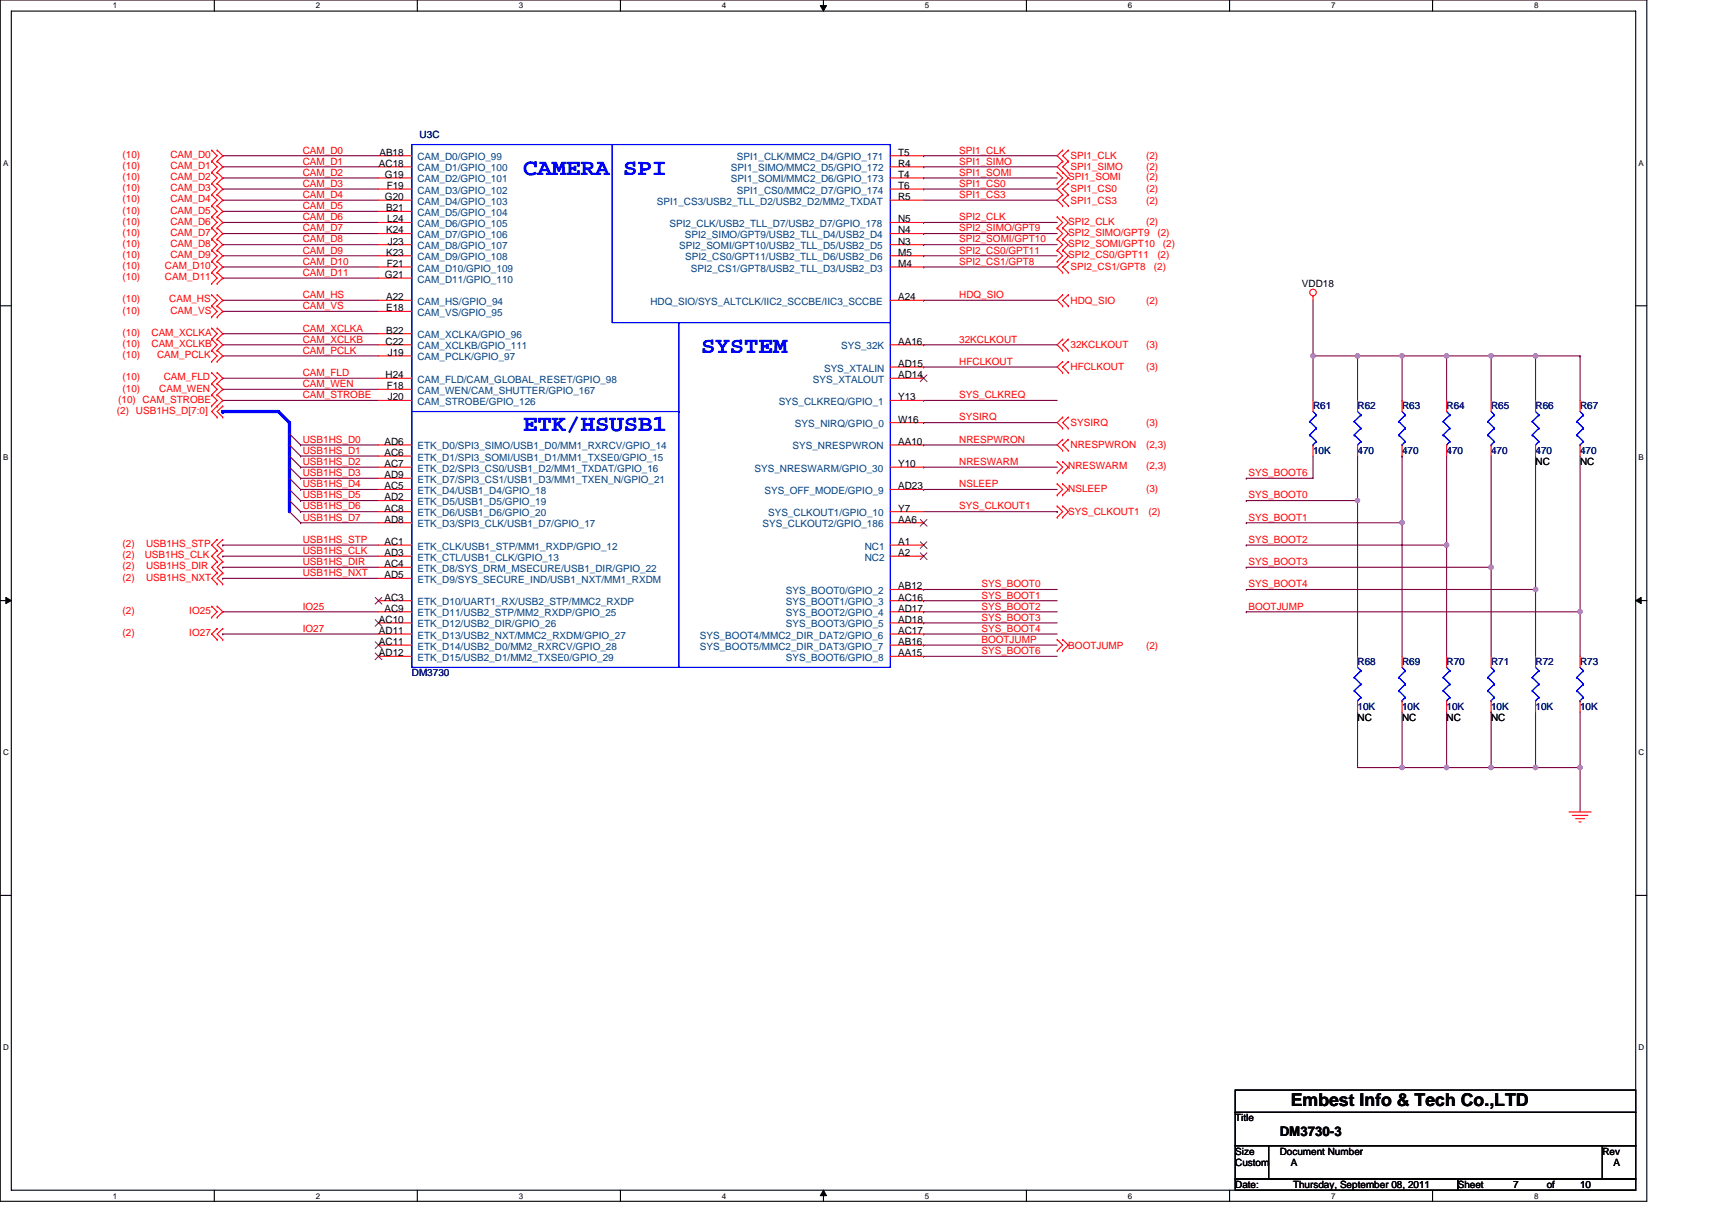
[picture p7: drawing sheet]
<svg xmlns="http://www.w3.org/2000/svg" width="297mm" height="210mm" viewBox="0 0 297 210" stroke-linecap="round" stroke-linejoin="round" font-family="sans-serif">
<path d="M0 0h285.7v208.5h-285.7zM2 1.9h281.8v204.6h-281.8z" fill="none" stroke="#000" stroke-width=".19"/>
<g fill="#fff">
<path d="M19.6 .2h.7v1.6h-.7z"/>
<path d="M19.6 206.8h.7v1.5h-.7z"/>
</g>
<path d="M37.2 0v1.9M37.2 206.5v2" fill="none" stroke="#000" stroke-width=".19"/>
<g fill="#fff">
<path d="M54.8 .2h.8v1.6h-.8z"/>
<path d="M54.8 206.8h.8v1.5h-.8z"/>
</g>
<path d="M72.4 0v1.9M72.4 206.5v2" fill="none" stroke="#000" stroke-width=".19"/>
<g fill="#fff">
<path d="M90 .2h.8v1.6h-.8z"/>
<path d="M90 206.8h.8v1.5h-.8z"/>
</g>
<path d="M107.7 0v1.9M107.7 206.5v2" fill="none" stroke="#000" stroke-width=".19"/>
<g fill="#fff">
<path d="M125.3 .2h.7v1.6h-.7z"/>
<path d="M125.3 206.8h.7v1.5h-.7z"/>
</g>
<path d="M142.9 0v1.9M142.9 206.5v2" fill="none" stroke="#000" stroke-width=".19"/>
<path d="M142.3 1h1.1l-.5 .9zM142.9 206.5l.5 1h-1.1z" fill="#000" stroke="#000" stroke-width=".17"/>
<g fill="#fff">
<path d="M160.5 .2h.7v1.6h-.7z"/>
<path d="M160.5 206.8h.7v1.5h-.7z"/>
</g>
<path d="M178.1 0v1.9M178.1 206.5v2" fill="none" stroke="#000" stroke-width=".19"/>
<g fill="#fff">
<path d="M195.7 .2h.8v1.6h-.8z"/>
<path d="M195.7 206.8h.8v1.5h-.8z"/>
</g>
<path d="M213.3 0v1.9M213.3 206.5v2" fill="none" stroke="#000" stroke-width=".19"/>
<g fill="#fff">
<path d="M230.9 .2h.8v1.6h-.8z"/>
<path d="M230.9 206.8h.8v1.5h-.8z"/>
</g>
<path d="M248.6 0v1.9M248.6 206.5v2" fill="none" stroke="#000" stroke-width=".19"/>
<g fill="#fff">
<path d="M266.2 .2h.7v1.6h-.7z"/>
<path d="M266.2 206.8h.7v1.5h-.7z"/>
<path d="M.5 27.5h.9v1.5h-.9z"/>
<path d="M284.3 27.5h.9v1.5h-.9z"/>
<path d="M.5 78.6h.9v1.6h-.9z"/>
<path d="M284.3 78.6h.9v1.6h-.9z"/>
</g>
<path d="M0 53.1h2M283.8 53.1h1.9" fill="none" stroke="#000" stroke-width=".19"/>
<g fill="#fff">
<path d="M.5 129.8h1v1.5h-1z"/>
<path d="M284.3 129.8h1v1.5h-1z"/>
</g>
<path d="M0 104.2h2M283.8 104.2h1.9" fill="none" stroke="#000" stroke-width=".19"/>
<path d="M1 103.7l1 .5-1 .6zM283.8 104.2l1-.5v1.1z" fill="#000" stroke="#000" stroke-width=".17"/>
<g fill="#fff">
<path d="M.5 181h1v1.5h-1z"/>
<path d="M284.3 181h1v1.5h-1z"/>
</g>
<path d="M0 155.4h2M283.8 155.4h1.9M214.3 189.2h69.5v3.8h-69.5zM214.3 193h69.5v5.8h-69.5zM214.3 198.8h5.8v5.8h-5.8zM220.1 198.8h57.9v5.8h-57.9zM278 198.8h5.8v5.8h-5.8zM214.3 204.6h38.6v1.9h-38.6zM252.9 204.6h30.9v1.9h-30.9z" fill="none" stroke="#000" stroke-width=".19"/>
<g fill="none" stroke="#800040" stroke-width=".19">
<path d="M38.6 30.9h.1M38.6 32.8h.1M38.6 34.7h.1M38.6 36.7h.1M38.6 38.6h.1M38.6 27h.1M38.6 29h.1M38.6 27h27.1M38.6 30.9h27.1M38.6 32.8h27.1M38.6 38.6h27.1M38.6 29h27.1"/>
<path d="M38.6 34.7h27.1M38.6 36.7h27.1M160.2 27h.1M160.2 30.9h.1M160.2 32.8h.1M160.2 38.6h.1M160.2 29h.1M160.2 27h23.2M160.2 30.9h23.2M160.2 32.8h23.2M160.2 38.6h23.2M160.2 29h23.2"/>
<path d="M160.2 34.7h23.2M183.4 34.7h.1M38.6 40.5h.1M38.6 42.5h.1M38.6 44.4h.1M38.6 46.3h.1M38.6 48.3h.1M38.6 52.1h.1M38.6 54h.1M38.6 57.9h.1M38.6 59.8h.1M38.6 40.5h27.1"/>
<path d="M38.6 42.5h27.1M38.6 44.4h27.1M38.6 46.3h27.1M38.6 52.1h27.1M38.6 59.8h27.1M38.6 48.3h27.1M38.6 54h27.1M38.6 57.9h27.1M160.2 40.5h.1M160.2 42.5h.1M160.2 44.4h.1M160.2 46.3h.1"/>
<path d="M160.2 52.1h.1M160.2 59.8h.1M160.2 40.5h23.2M160.2 42.5h23.2M160.2 44.4h23.2M160.2 46.3h23.2M160.2 52.1h23.2M160.2 59.8h23.2M227.8 52.1v9.7h7.7v7.7M38.6 61.8h.1M38.6 65.6h.1M38.6 67.6h.1"/>
<path d="M38.6 69.5h.1M38.6 69.5h27.1M38.6 61.8h27.1M38.6 65.6h27.1M38.6 67.6h27.1M50.2 75.3h.1M50.2 77.2h.1M50.2 79.1h.1M50.2 75.3l2 1.9M50.2 77.2l2 1.9M50.2 79.1l2 2M52.2 77.2h.1"/>
<path d="M52.2 79.1h.1M52.2 77.2h13.5M52.2 79.1h13.5M160.2 63.7h.1M160.2 69.5h.1M160.2 73.3h.1M160.2 77.2h.1M160.2 77.2h23.2M160.2 63.7h23.2M160.2 69.5h23.2M160.2 73.3h23.2M227.8 79.1v3.9h-11.6"/>
<path d="M227.8 61.8h.1M227.8 61.8v7.7M235.5 79.1h.1M235.5 79.1v7.8M235.5 61.8h23.2M243.3 79.1h.1M243.3 61.8h.1M243.3 69.5h.1M243.3 61.8v7.7M243.3 79.1v11.6M251 61.8v7.7M251 61.8h.1"/>
<path d="M251 79.1v15.5M258.7 79.1v19.3M258.7 61.8v7.7M258.7 61.8h.1M258.7 61.8h7.7v7.7M266.4 79.1v23.2M266.4 61.8h7.7M274.1 61.8h.1M274.1 61.8v7.7M274.1 79.1v27.1M38.6 94.6h.1M38.6 96.5h.1"/>
<path d="M38.6 98.4h.1M38.6 94.6h27.1M38.6 96.5h27.1M38.6 98.4h27.1M50.2 81.1h.1M50.2 83h.1M50.2 84.9h.1M50.2 86.9h.1M50.2 88.8h.1M50.2 81.1l2 1.9M50.2 83l2 1.9M50.2 84.9l2 2"/>
<path d="M50.2 86.9l2 1.9M50.2 88.8l2 1.9M52.2 81.1h.1M52.2 83h.1M52.2 84.9h.1M52.2 86.9h.1M52.2 88.8h.1M52.2 90.7h.1M52.2 81.1h13.5M52.2 83h13.5M52.2 84.9h13.5M52.2 86.9h13.5"/>
<path d="M52.2 88.8h13.5M52.2 90.7h13.5M160.2 81.1h.1M160.2 84.9h.1M160.2 81.1h23.2M160.2 84.9h23.2M160.2 88.8h23.2M183.4 88.8h.1M216.2 83h.1M216.2 86.9h.1M216.2 90.7h.1M216.2 94.6h.1"/>
<path d="M216.2 98.4h.1M216.2 86.9h19.3M216.2 90.7h27.1M216.2 94.6h34.8M216.2 98.4h42.5M235.5 86.9v27M243.3 90.7v23.2M251 94.6h.1M251 94.6v19.3M258.7 98.4h.1M258.7 98.4v15.5M38.6 100.4h.1"/>
<path d="M38.6 110h.1M38.6 106.2h.1M38.6 100.4h27.1M38.6 110h27.1M38.6 106.2h27.1M160.2 102.3h.1M160.2 104.2h.1M160.2 106.2h.1M160.2 108.1h.1M160.2 110h.1M160.2 112h.1M160.2 113.9h.1"/>
<path d="M160.2 110h23.2M160.2 102.3h23.2M160.2 104.2h23.2M160.2 106.2h23.2M160.2 108.1h23.2M160.2 112h23.2M160.2 113.9h23.2M216.2 102.3h.1M216.2 106.2h.1M216.2 102.3h50.2M216.2 106.2h57.9M266.4 102.3h.1"/>
<path d="M266.4 102.3v11.6M274.1 106.2v7.7M274.1 106.2h.1M235.5 123.5v9.7h7.8M243.3 123.5v9.7M243.3 133.2h.1M243.3 133.2h7.7M251 123.5v9.7M251 133.2h15.4M251 133.2h.1M258.7 123.5h.1M258.7 123.5v9.7"/>
<path d="M266.4 123.5v9.7M266.4 133.2h.1M266.4 133.2h7.7M274.1 133.2v7.7M274.1 123.5v9.7"/>
</g>
<path d="M38.6 71.4h9.7l1.9 1.9v15.5M38.6 71.4h.1" fill="none" stroke="#00f" stroke-width=".57"/>
<g fill="#f0f" stroke="#f0f" stroke-width=".19">
<circle cx="235.5" cy="86.9" r=".38"/>
<circle cx="243.3" cy="90.7" r=".38"/>
<circle cx="251" cy="94.6" r=".38"/>
<circle cx="258.7" cy="98.4" r=".38"/>
<circle cx="266.4" cy="102.3" r=".38"/>
<circle cx="227.8" cy="61.8" r=".38"/>
<circle cx="235.5" cy="61.8" r=".38"/>
<circle cx="258.7" cy="61.8" r=".38"/>
<circle cx="243.3" cy="61.8" r=".38"/>
<circle cx="251" cy="61.8" r=".37"/>
<circle cx="243.2" cy="133.2" r=".38"/>
<circle cx="258.7" cy="133.2" r=".38"/>
<circle cx="274.1" cy="133.2" r=".38"/>
<circle cx="266.4" cy="133.2" r=".38"/>
<circle cx="266.4" cy="61.8" r=".38"/>
<circle cx="274.1" cy="106.2" r=".37"/>
<circle cx="251" cy="133.2" r=".38"/>
</g>
<g fill="none" stroke="#f00" stroke-width=".19">
<path d="M36.7 29.9h.1M36.7 31.9h.1M36.7 33.8h.1M36.7 35.7h.1M36.7 37.6h.1M36.7 26.1h.1M36.7 28h.1M36.7 39.6h.1M36.7 29.9l1 1-1 1M36.7 31.9l1 .9-1 1M36.7 33.8l1 .9-1 1M36.7 35.7l1 1-1 .9"/>
<path d="M36.7 26.1l1 .9-1 1M36.7 28l1 1-1 .9M36.7 37.6l1 1-1 1M36.7 39.6l1 .9-1 1M37.7 31.9h.1M37.7 29.9h.1M37.7 33.8h.1M37.7 35.7h.1M37.7 37.6h.1M37.7 28h.1M37.7 26.1h.1M37.7 39.6h.1"/>
<path d="M37.7 29.9l.9 1-.9 1M37.7 31.9l.9 .9-.9 1M37.7 33.8l.9 .9-.9 1M37.7 35.7l.9 1-.9 .9M37.7 26.1l.9 .9-.9 1M37.7 28l.9 1-.9 .9M37.7 37.6l.9 1-.9 1M37.7 39.6l.9 .9-.9 1M65.7 27h5.8M65.7 29h5.8M65.7 30.9h5.8M65.7 32.8h5.8"/>
<path d="M65.7 34.7h5.8M65.7 36.7h5.8M65.7 38.6h5.8M154.5 27h5.7M154.5 29h5.7M154.5 30.9h5.7M154.5 32.8h5.7M154.5 34.7h5.7M154.5 38.6h5.7M183.4 39.6h.1M183.4 37.6h.1M183.4 31.9h.1"/>
<path d="M183.4 29.9h.1M183.4 37.6l1 1-1 1M183.4 39.6l1 .9-1 1M183.4 29.9l1 1-1 1M184.4 39.6h.1M184.4 37.6h.1M184.4 28h.1M184.4 29.9h.1M184.4 31.9h.1M184.4 33.8h.1M184.4 26.1h.1M184.4 35.7h.1"/>
<path d="M184.4 37.6l1 1-1 1M184.4 39.6l1 .9-1 1M184.4 28l-1 1 2 1.9-2 1.9 1 1M184.4 26.1l-1 .9 1 1M184.4 33.8l-1 .9 1 1M185.4 29.9h.1M185.4 28h.1M185.4 33.8h.1M185.4 31.9h.1M185.4 26.1h.1M185.4 35.7h.1M185.4 28l-1 1 1 .9"/>
<path d="M185.4 31.9l-1 .9 1 1M185.4 26.1l-1 .9 1 1M185.4 33.8l-1 .9 1 1M36.7 41.5h.1M36.7 43.4h.1M36.7 45.4h.1M36.7 47.3h.1M36.7 49.2h.1M36.7 51.2h.1M36.7 53.1h.1M36.7 55h.1M36.7 56.9h.1"/>
<path d="M36.7 58.9h.1M36.7 41.5l1 1-1 .9M36.7 43.4l1 1-1 1M36.7 45.4l1 .9-1 1M36.7 47.3l1 1-1 .9M36.7 51.2l1 .9-1 1M36.7 53.1l1 .9-1 1M36.7 56.9l1 1-1 1M36.7 58.9l1 .9-1 1M37.7 41.5h.1M37.7 43.4h.1M37.7 45.4h.1"/>
<path d="M37.7 47.3h.1M37.7 49.2h.1M37.7 53.1h.1M37.7 51.2h.1M37.7 55h.1M37.7 58.9h.1M37.7 56.9h.1M37.7 41.5l.9 1-.9 .9M37.7 43.4l.9 1-.9 1M37.7 45.4l.9 .9-.9 1M37.7 47.3l.9 1-.9 .9M37.7 51.2l.9 .9-.9 1"/>
<path d="M37.7 53.1l.9 .9-.9 1M37.7 56.9l.9 1-.9 1M37.7 58.9l.9 .9-.9 1M65.7 40.5h5.8M65.7 42.5h5.8M65.7 44.4h5.8M65.7 46.3h5.8M65.7 48.3h5.8M65.7 52.1h5.8M65.7 54h5.8M65.7 57.9h5.8M65.7 59.8h5.8"/>
<path d="M154.5 40.5h5.7M154.5 42.5h5.7M154.5 44.4h5.7M154.5 46.3h5.7M154.5 52.1h5.7M154.5 59.8h5.7M183.4 41.5h.1M183.4 43.4h.1M183.4 45.4h.1M183.4 41.5l1 1-1 .9M183.4 43.4l1 1-1 1M184.4 41.5h.1"/>
<path d="M184.4 43.4h.1M184.4 45.4h.1M184.4 58.9h.1M184.4 47.3h.1M184.4 51.2h.1M184.4 53.1h.1M184.4 41.5l1 1-1 .9M184.4 43.4l1 1-1 1M184.4 58.9l-1 .9 1 1M184.4 45.4l-1 .9 1 1M184.4 51.2l-1 .9 1 1M185.4 58.9h.1"/>
<path d="M185.4 47.3h.1M185.4 45.4h.1M185.4 53.1h.1M185.4 51.2h.1M185.4 58.9l-1 .9 1 1M185.4 45.4l-1 .9 1 1M185.4 51.2l-1 .9 1 1M227.8 51.4v.7M36.7 60.8h.1M36.7 62.7h.1M36.7 64.7h.1M36.7 66.6h.1"/>
<path d="M36.7 68.5h.1M36.7 70.5h.1M36.7 60.8l1 1-1 .9M36.7 64.7l1 .9-1 1M36.7 66.6l1 1-1 .9M36.7 68.5l1 1-1 1M37.7 70.5h.1M37.7 72.4h.1M37.7 60.8h.1M37.7 62.7h.1M37.7 66.6h.1M37.7 64.7h.1"/>
<path d="M37.7 68.5h.1M37.7 68.5l.9 1-1.9 1.9 1 1M37.7 60.8l.9 1-.9 .9M37.7 64.7l.9 .9-.9 1M37.7 66.6l.9 1-.9 .9M38.6 70.5h.1M38.6 72.4h.1M38.6 70.5l-.9 .9 .9 1M65.7 61.8h5.8M65.7 65.6h5.8M65.7 67.6h5.8M65.7 69.5h5.8"/>
<path d="M65.7 77.2h5.8M65.7 79.1h5.8M154.5 65.6h5.7M154.5 69.5h5.7M154.5 77.2h5.7M154.5 63.7h5.7M154.5 73.3h5.7M184.4 60.8h.1M184.4 62.7h.1M184.4 64.7h.1M184.4 72.4h.1M184.4 74.3h.1"/>
<path d="M184.4 76.2h.1M184.4 78.2h.1M184.4 62.7l-1 1 1 1M184.4 72.4l-1 .9 1 1M184.4 76.2l-1 1 1 1M185.4 60.8h.1M185.4 64.7h.1M185.4 62.7h.1M185.4 74.3h.1M185.4 72.4h.1M185.4 78.2h.1M185.4 76.2h.1"/>
<path d="M185.4 62.7l-1 1 1 1M185.4 72.4l-1 .9 1 1M185.4 76.2l-1 1 1 1M227.8 69.5v1.9M227.8 77.2v1.9M235.5 69.5v1.9M235.5 77.2v1.9M243.3 69.5v1.9M243.3 77.2v1.9M251 69.5v1.9M251 77.2v1.9M258.7 69.5v1.9"/>
<path d="M258.7 77.2v1.9M266.4 69.5v1.9M266.4 77.2v1.9M274.1 69.5v1.9M274.1 77.2v1.9M37.7 93.6h.1M37.7 95.5h.1M37.7 97.5h.1M37.7 99.4h.1M37.7 93.6l-1 1 1 .9M37.7 95.5l-1 1 1 1M37.7 97.5l-1 .9 1 1"/>
<path d="M37.7 99.4l-1 1 1 .9M38.6 93.6h.1M38.6 95.5h.1M38.6 97.5h.1M38.6 99.4h.1M38.6 93.6l-.9 1 .9 .9M38.6 95.5l-.9 1 .9 1M38.6 97.5l-.9 .9 .9 1M38.6 99.4l-.9 1 .9 .9M65.7 81.1h5.8M65.7 83h5.8M65.7 84.9h5.8"/>
<path d="M65.7 86.9h5.8M65.7 88.8h5.8M65.7 90.7h5.8M65.7 94.6h5.8M65.7 96.5h5.8M65.7 98.4h5.8M154.5 81.1h5.7M154.5 84.9h5.7M154.5 88.8h5.7M154.5 90.7h5.7M154.5 94.6h5.7M154.5 96.5h5.7"/>
<path d="M183.4 82h.1M183.4 80.1h.1M183.4 85.9h.1M183.4 84h.1M183.4 87.8h.1M183.4 89.8h.1M183.4 80.1l1 1-1 .9M183.4 84l1 .9-1 1M183.4 87.8l1 1-1 1M184.4 82h.1M184.4 80.1h.1M184.4 85.9h.1"/>
<path d="M184.4 84h.1M184.4 87.8h.1M184.4 89.8h.1M184.4 80.1l1 1-1 .9M184.4 84l1 .9-1 1M184.4 87.8l1 1-1 1M36.7 105.2h.1M36.7 107.1h.1M36.7 105.2l1 1-1 .9M37.7 101.3h.1M37.7 109.1h.1M37.7 111h.1"/>
<path d="M37.7 107.1h.1M37.7 105.2h.1M37.7 109.1l-1 .9 1 1M37.7 105.2l.9 1-.9 .9M38.6 101.3h.1M38.6 109.1h.1M38.6 111h.1M38.6 109.1l-.9 .9 .9 1M65.7 100.4h5.8M65.7 104.2h5.8M65.7 106.2h5.8M65.7 108.1h5.8"/>
<path d="M65.7 110h5.8M65.7 112h5.8M65.7 113.9h5.8M154.5 104.2h5.7M154.5 106.2h5.7M154.5 108.1h5.7M154.5 110h5.7M154.5 112h5.7M154.5 113.9h5.7M154.5 102.3h5.7M183.4 111h.1M183.4 112.9h.1"/>
<path d="M183.4 111l1 1-1 .9M184.4 111h.1M184.4 112.9h.1M184.4 111l1 1-1 .9M235.5 113.9v1.9M243.3 113.9v1.9M251 113.9v1.9M258.7 113.9v1.9M266.4 113.9v1.9M274.1 113.9v1.9M235.5 121.6v1.9M243.3 121.6v1.9"/>
<path d="M251 121.6v1.9M258.7 121.6v1.9M266.4 121.6v1.9M274.1 121.6v1.9M272.2 140.9h3.9M272.8 141.5h2.7M273.4 142.1h1.5M274 142.6h.3"/>
<circle cx="227.8" cy="50.8" r=".57"/>
</g>
<g fill="none" stroke="#00f" stroke-width=".19">
<path d="M71.5 25.1h83v90.7h-83zM106.2 25.1v30.9h11.6v59.8M117.8 56h36.7M71.5 71.4h46.3M117.8 71.4h.1M227.2 73.2h.1M227.2 75.5h.1M227.2 73.2l1.2 1.1M227.2 75.5l1.2 1.1M227.8 77.2h.1M227.8 71.4l.6 .6M228.4 72h.1"/>
<path d="M228.4 74.3h.1M228.4 76.6h.1M228.4 72l-1.2 1.2M228.4 74.3l-1.2 1.2M228.4 76.6l-.6 .6M235 73.2h.1M235 75.5h.1M235 73.2l1.1 1.1M235 75.5l1.1 1.1M235.5 77.2h.1M235.5 71.4l.6 .6M236.1 72h.1"/>
<path d="M236.1 74.3h.1M236.1 76.6h.1M236.1 72l-1.1 1.2M236.1 74.3l-1.1 1.2M236.1 76.6l-.6 .6M242.7 73.2h.1M242.7 75.5h.1M242.7 73.2l1.1 1.1M242.7 75.5l1.1 1.1M243.3 77.2h.1M243.3 71.4l.5 .6M243.8 72h.1"/>
<path d="M243.8 74.3h.1M243.8 76.6h.1M243.8 72l-1.1 1.2M243.8 74.3l-1.1 1.2M243.8 76.6l-.5 .6M250.4 73.2h.1M250.4 75.5h.1M250.4 73.2l1.2 1.1M250.4 75.5l1.2 1.1M251 77.2h.1M251 71.4l.6 .6M251.6 72h.1"/>
<path d="M251.6 74.3h.1M251.6 76.6h.1M251.6 72l-1.2 1.2M251.6 74.3l-1.2 1.2M251.6 76.6l-.6 .6M258.1 73.2h.1M258.1 75.5h.1M258.1 73.2l1.2 1.1M258.1 75.5l1.2 1.1M258.7 77.2h.1M258.7 71.4l.6 .6M259.3 72h.1"/>
<path d="M259.3 74.3h.1M259.3 76.6h.1M259.3 72l-1.2 1.2M259.3 74.3l-1.2 1.2M259.3 76.6l-.6 .6M265.9 73.2h.1M265.9 75.5h.1M265.9 73.2l1.1 1.1M265.9 75.5l1.1 1.1M266.4 77.2h.1M266.4 71.4l.6 .6M267 72h.1"/>
<path d="M267 74.3h.1M267 76.6h.1M267 72l-1.1 1.2M267 74.3l-1.1 1.2M267 76.6l-.6 .6M273.6 73.2h.1M273.6 75.5h.1M273.6 73.2l1.1 1.1M273.6 75.5l1.1 1.1M274.1 77.2h.1M274.1 71.4l.6 .6M274.7 72h.1"/>
<path d="M274.7 74.3h.1M274.7 76.6h.1M274.7 72l-1.1 1.2M274.7 74.3l-1.1 1.2M274.7 76.6l-.6 .6M235 117.6h.1M235 119.9h.1M235 117.6l1.1 1.1M235 119.9l1.1 1.1M235.5 115.8l.6 .6M236.1 116.4h.1M236.1 118.7h.1"/>
<path d="M236.1 116.4l-1.1 1.2M236.1 118.7l-1.1 1.2M242.7 117.6h.1M242.7 119.9h.1M242.7 117.6l1.1 1.1M242.7 119.9l1.1 1.1M243.3 115.8l.5 .6M243.8 116.4h.1M243.8 118.7h.1M243.8 116.4l-1.1 1.2M243.8 118.7l-1.1 1.2M250.4 117.6h.1"/>
<path d="M250.4 119.9h.1M250.4 117.6l1.2 1.1M250.4 119.9l1.2 1.1M251 115.8l.6 .6M251.6 116.4h.1M251.6 118.7h.1M251.6 116.4l-1.2 1.2M251.6 118.7l-1.2 1.2M258.1 117.6h.1M258.1 119.9h.1M258.1 117.6l1.2 1.1M258.1 119.9l1.2 1.1"/>
<path d="M258.7 115.8l.6 .6M259.3 116.4h.1M259.3 118.7h.1M259.3 116.4l-1.2 1.2M259.3 118.7l-1.2 1.2M265.9 117.6h.1M265.9 119.9h.1M265.9 117.6l1.1 1.1M265.9 119.9l1.1 1.1M266.4 115.8l.6 .6M267 116.4h.1M267 118.7h.1"/>
<path d="M267 116.4l-1.1 1.2M267 118.7l-1.1 1.2M273.6 117.6h.1M273.6 119.9h.1M273.6 117.6l1.1 1.1M273.6 119.9l1.1 1.1M274.1 115.8l.6 .6M274.7 116.4h.1M274.7 118.7h.1M274.7 116.4l-1.1 1.2M274.7 118.7l-1.1 1.2M235.5 121.6h.1"/>
<path d="M236.1 121h.1M236.1 121l-.6 .6M243.3 121.6h.1M243.8 121h.1M243.8 121l-.5 .6M251 121.6h.1M251.6 121h.1M251.6 121l-.6 .6M258.7 121.6h.1M259.3 121h.1M259.3 121l-.6 .6M266.4 121.6h.1"/>
<path d="M267 121h.1M267 121l-.6 .6M274.1 121.6h.1M274.7 121h.1M274.7 121l-.6 .6"/>
</g>
<g fill="none" stroke="#804000" stroke-width=".17">
<path d="M159.7 65.1l1.1 1.1M160.8 65.1l-1.1 1.1M159.7 90.1l1.1 1.2M159.7 94l1.1 1.2M159.7 95.9l1.1 1.2M160.8 90.1l-1.1 1.2M160.8 94l-1.1 1.2M160.8 95.9l-1.1 1.2M65.1 103.7l1.2 1.1M65.1 107.5l1.2 1.2M65.1 111.4l1.2 1.1M65.1 113.3l1.2 1.2"/>
<path d="M66.2 103.7l-1.1 1.1M66.2 107.5l-1.1 1.2M66.2 111.4l-1.1 1.1M66.2 113.3l-1.1 1.2"/>
</g>
<g font-size="4" fill="#00f">
<text x="90.8" y="30.4">CAMERA</text>
<text x="108.1" y="30.4">SPI</text>
<text x="121.6" y="61.3">SYSTEM</text>
<text x="90.8" y="74.8">ETK/HSUSB1</text>
</g>
<text font-size="3.1" x="224" y="192">Embest Info &amp; Tech Co.,LTD</text>
<text font-size="2.3" x="222" y="197.1">DM3730-3</text>
<g font-size="1.7" fill="#000080">
<text x="72.8" y="23.9">U3C</text>
<text x="227.8" y="71">R61</text>
<text x="235.5" y="71">R62</text>
<text x="243.3" y="71">R63</text>
<text x="251" y="71">R64</text>
<text x="258.7" y="71">R65</text>
<text x="266.4" y="71">R66</text>
<text x="274.1" y="71">R67</text>
<text x="227.8" y="78.8">10K</text>
<text x="235.5" y="78.8">470</text>
<text x="243.3" y="78.8">470</text>
<text x="251" y="78.8">470</text>
<text x="258.7" y="78.8">470</text>
<text x="266.4" y="78.8">470</text>
<text x="274.1" y="78.8">470</text>
<text x="71.5" y="117.4">DM3730</text>
<text x="235.5" y="115.4">R68</text>
<text x="243.3" y="115.4">R69</text>
<text x="251" y="115.4">R70</text>
<text x="258.7" y="115.4">R71</text>
<text x="266.4" y="115.4">R72</text>
<text x="274.1" y="115.4">R73</text>
<text x="235.5" y="123.1">10K</text>
<text x="243.3" y="123.1">10K</text>
<text x="251" y="123.1">10K</text>
<text x="258.7" y="123.1">10K</text>
<text x="266.4" y="123.1">10K</text>
<text x="274.1" y="123.1">10K</text>
</g>
<g font-size="1.7" fill="#f00">
<text x="21.3" y="27.4">(10)</text>
<text x="21.3" y="29.3">(10)</text>
<text x="29.6" y="27.4">CAM_D0</text>
<text x="29.6" y="29.3">CAM_D1</text>
<text x="52.5" y="26.6">CAM_D0</text>
<text x="52.5" y="28.6">CAM_D1</text>
<text x="166.4" y="26.6">SPI1_CLK</text>
<text x="166.4" y="28.6">SPI1_SIMO</text>
<text x="185.7" y="29.5">SPI1_SIMO</text>
<text x="185.7" y="27.6">SPI1_CLK</text>
<text x="198.9" y="27.6">(2)</text>
<text x="198.9" y="29.5">(2)</text>
<text x="21.3" y="31.3">(10)</text>
<text x="21.3" y="33.2">(10)</text>
<text x="21.3" y="35.1">(10)</text>
<text x="29.6" y="31.3">CAM_D2</text>
<text x="29.6" y="33.2">CAM_D3</text>
<text x="29.6" y="35.1">CAM_D4</text>
<text x="52.5" y="30.5">CAM_D2</text>
<text x="52.5" y="32.4">CAM_D3</text>
<text x="52.5" y="34.4">CAM_D4</text>
<text x="166.4" y="30.5">SPI1_SOMI</text>
<text x="166.4" y="32.4">SPI1_CS0</text>
<text x="166.4" y="34.4">SPI1_CS3</text>
<text x="185.4" y="31.3">SPI1_SOMI</text>
<text x="185.7" y="33.4">SPI1_CS0</text>
<text x="185.7" y="35.3">SPI1_CS3</text>
<text x="198.9" y="33.4">(2)</text>
<text x="198.9" y="35.3">(2)</text>
<text x="198.9" y="31.3">(2)</text>
<text x="21.3" y="37.1">(10)</text>
<text x="21.3" y="39">(10)</text>
<text x="21.3" y="40.9">(10)</text>
<text x="29.6" y="37.1">CAM_D5</text>
<text x="29.6" y="39">CAM_D6</text>
<text x="29.6" y="40.9">CAM_D7</text>
<text x="52.5" y="36.3">CAM_D5</text>
<text x="52.5" y="38.2">CAM_D6</text>
<text x="52.5" y="40.2">CAM_D7</text>
<text x="166.4" y="38.2">SPI2_CLK</text>
<text x="166.4" y="40.2">SPI2_SIMO/GPT9</text>
<text x="185.4" y="39">SPI2_CLK</text>
<text x="185.4" y="40.9">SPI2_SIMO/GPT9</text>
<text x="198.9" y="39">(2)</text>
<text x="200.8" y="40.9">(2)</text>
<text x="21.3" y="42.8">(10)</text>
<text x="21.3" y="44.8">(10)</text>
<text x="21.3" y="46.7">(10)</text>
<text x="28.6" y="46.7">CAM_D10</text>
<text x="29.6" y="42.8">CAM_D8</text>
<text x="29.6" y="44.8">CAM_D9</text>
<text x="52.5" y="42.1">CAM_D8</text>
<text x="52.5" y="44">CAM_D9</text>
<text x="52.5" y="46">CAM_D10</text>
<text x="52.5" y="47.9">CAM_D11</text>
<text x="166.4" y="42.1">SPI2_SOMI/GPT10</text>
<text x="166.4" y="44">SPI2_CS0/GPT11</text>
<text x="166.4" y="46">SPI2_CS1/GPT8</text>
<text x="185.4" y="42.8">SPI2_SOMI/GPT10</text>
<text x="185.4" y="44.8">SPI2_CS0/GPT11</text>
<text x="185.7" y="46.9">SPI2_CS1/GPT8</text>
<text x="200.2" y="46.9">(2)</text>
<text x="200.8" y="44.8">(2)</text>
<text x="201.8" y="42.8">(2)</text>
<text x="21.3" y="48.6">(10)</text>
<text x="21.3" y="52.5">(10)</text>
<text x="28.6" y="48.6">CAM_D11</text>
<text x="29.4" y="52.5">CAM_HS</text>
<text x="52.5" y="51.7">CAM_HS</text>
<text x="52.5" y="53.7">CAM_VS</text>
<text x="166.4" y="51.7">HDQ_SIO</text>
<text x="185.7" y="52.7">HDQ_SIO</text>
<text x="198.9" y="52.7">(2)</text>
<text x="21.3" y="54.4">(10)</text>
<text x="21.3" y="58.3">(10)</text>
<text x="26.3" y="58.3">CAM_XCLKA</text>
<text x="29.6" y="54.4">CAM_VS</text>
<text x="52.5" y="57.5">CAM_XCLKA</text>
<text x="52.5" y="59.5">CAM_XCLKB</text>
<text x="166.4" y="59.5">32KCLKOUT</text>
<text x="21.3" y="62.1">(10)</text>
<text x="21.3" y="60.2">(10)</text>
<text x="26.3" y="60.2">CAM_XCLKB</text>
<text x="27.3" y="62.1">CAM_PCLK</text>
<text x="52.5" y="61.4">CAM_PCLK</text>
<text x="52.5" y="65.3">CAM_FLD</text>
<text x="166.4" y="63.3">HFCLKOUT</text>
<text x="185.7" y="60.4">32KCLKOUT</text>
<text x="185.7" y="64.3">HFCLKOUT</text>
<text x="198.9" y="60.4">(3)</text>
<text x="198.9" y="64.3">(3)</text>
<text x="20.3" y="71.8">(2) USB1HS_D[7:0]</text>
<text x="20.5" y="69.9">(10) CAM_STROBE</text>
<text x="21.3" y="66">(10)</text>
<text x="21.3" y="67.9">(10)</text>
<text x="27.6" y="67.9">CAM_WEN</text>
<text x="28.4" y="66">CAM_FLD</text>
<text x="52.5" y="67.2">CAM_WEN</text>
<text x="52.5" y="69.1">CAM_STROBE</text>
<text x="166.4" y="69.1">SYS_CLKREQ</text>
<text x="52.5" y="76.8">USB1HS_D0</text>
<text x="166.4" y="73">SYSIRQ</text>
<text x="166.4" y="76.8">NRESPWRON</text>
<text x="185.7" y="73.9">SYSIRQ</text>
<text x="185.7" y="77.8">NRESPWRON</text>
<text x="198.9" y="77.8">(2,3)</text>
<text x="198.9" y="73.9">(3)</text>
<text x="52.5" y="78.8">USB1HS_D1</text>
<text x="52.5" y="80.7">USB1HS_D2</text>
<text x="52.5" y="82.6">USB1HS_D3</text>
<text x="166.4" y="80.7">NRESWARM</text>
<text x="185.4" y="81.4">NRESWARM</text>
<text x="198.9" y="81.4">(2,3)</text>
<text x="216.6" y="82.6">SYS_BOOT6</text>
<text x="52.5" y="84.6">USB1HS_D4</text>
<text x="52.5" y="86.5">USB1HS_D5</text>
<text x="52.5" y="88.4">USB1HS_D6</text>
<text x="166.4" y="84.6">NSLEEP</text>
<text x="166.4" y="88.4">SYS_CLKOUT1</text>
<text x="185.4" y="85.3">NSLEEP</text>
<text x="185.4" y="89.4">SYS_CLKOUT1</text>
<text x="198.9" y="85.3">(3)</text>
<text x="199.3" y="89.4">(2)</text>
<text x="216.6" y="86.5">SYS_BOOT0</text>
<text x="21.3" y="95">(2)</text>
<text x="25.3" y="95">USB1HS_STP</text>
<text x="52.5" y="90.3">USB1HS_D7</text>
<text x="52.5" y="94.2">USB1HS_STP</text>
<text x="216.6" y="90.3">SYS_BOOT1</text>
<text x="216.6" y="94.2">SYS_BOOT2</text>
<text x="21.3" y="96.9">(2)</text>
<text x="21.3" y="98.8">(2)</text>
<text x="21.3" y="100.8">(2)</text>
<text x="25.1" y="96.9">USB1HS_CLK</text>
<text x="25.3" y="98.8">USB1HS_DIR</text>
<text x="25.3" y="100.8">USB1HS_NXT</text>
<text x="52.5" y="96.1">USB1HS_CLK</text>
<text x="52.5" y="98.1">USB1HS_DIR</text>
<text x="52.5" y="100">USB1HS_NXT</text>
<text x="170.3" y="101.9">SYS_BOOT0</text>
<text x="216.6" y="98.1">SYS_BOOT3</text>
<text x="216.6" y="101.9">SYS_BOOT4</text>
<text x="21.3" y="106.6">(2)</text>
<text x="32.8" y="106.6">IO25</text>
<text x="52.5" y="105.8">IO25</text>
<text x="170.3" y="103.9">SYS_BOOT1</text>
<text x="170.3" y="105.8">SYS_BOOT2</text>
<text x="170.3" y="107.7">SYS_BOOT3</text>
<text x="216.6" y="105.8">BOOTJUMP</text>
<text x="21.3" y="110.4">(2)</text>
<text x="32.8" y="110.4">IO27</text>
<text x="52.5" y="109.6">IO27</text>
<text x="170.3" y="109.6">SYS_BOOT4</text>
<text x="170.3" y="111.6">BOOTJUMP</text>
<text x="170.3" y="113.5">SYS_BOOT6</text>
<text x="185.4" y="112.5">BOOTJUMP</text>
<text x="198.9" y="112.5">(2)</text>
</g>
<g font-size="1.7">
<text x="65.7" y="28.9">AC18</text>
<text x="65.8" y="27">AB18</text>
<text x="155.8" y="28.9">R4</text>
<text x="155.8" y="27">T5</text>
<text x="66.8" y="30.9">G19</text>
<text x="66.8" y="34.7">G20</text>
<text x="67.1" y="32.8">F19</text>
<text x="155.8" y="30.9">T4</text>
<text x="155.8" y="34.7">R5</text>
<text x="155.8" y="32.8">T6</text>
<text x="67" y="36.7">B21</text>
<text x="67" y="40.5">K24</text>
<text x="67.2" y="38.6">L24</text>
<text x="155.8" y="40.5">N4</text>
<text x="155.8" y="38.6">N5</text>
<text x="67" y="44.4">K23</text>
<text x="67.1" y="46.3">F21</text>
<text x="67.3" y="42.4">J23</text>
<text x="155.8" y="42.4">N3</text>
<text x="155.8" y="44.4">M5</text>
<text x="155.8" y="46.3">M4</text>
<text x="66.8" y="48.2">G21</text>
<text x="67" y="52.1">A22</text>
<text x="155.8" y="52.1">A24</text>
<text x="225.9" y="49.8">VDD18</text>
<text x="66.9" y="59.8">C22</text>
<text x="67" y="54">E18</text>
<text x="67" y="57.9">B22</text>
<text x="155.8" y="59.8">AA16</text>
<text x="66.9" y="65.6">H24</text>
<text x="67.3" y="61.7">J19</text>
<text x="155.8" y="65.6">AD14</text>
<text x="155.8" y="63.7">AD15</text>
<text x="67.1" y="67.5">F18</text>
<text x="67.3" y="69.5">J20</text>
<text x="155.8" y="69.5">Y13</text>
<text x="66.7" y="77.2">AD6</text>
<text x="155.8" y="77.2">AA10</text>
<text x="155.8" y="73.3">W16</text>
<text x="66.7" y="79.1">AC6</text>
<text x="66.7" y="81">AC7</text>
<text x="66.7" y="83">AD9</text>
<text x="155.8" y="81">Y10</text>
<text x="266.4" y="80.7">NC</text>
<text x="274.1" y="80.7">NC</text>
<text x="66.7" y="84.9">AC5</text>
<text x="66.7" y="86.8">AD2</text>
<text x="66.7" y="88.8">AC8</text>
<text x="155.8" y="88.8">Y7</text>
<text x="155.8" y="84.9">AD23</text>
<text x="66.7" y="90.7">AD8</text>
<text x="66.7" y="94.6">AC1</text>
<text x="155.8" y="94.6">A1</text>
<text x="155.8" y="90.7">AA6</text>
<text x="66.7" y="96.5">AD3</text>
<text x="66.7" y="98.4">AC4</text>
<text x="66.7" y="100.4">AD5</text>
<text x="155.8" y="96.5">A2</text>
<text x="66.7" y="104.2">AC3</text>
<text x="66.7" y="106.2">AC9</text>
<text x="155.8" y="102.3">AB12</text>
<text x="155.8" y="104.2">AC16</text>
<text x="155.8" y="106.2">AD17</text>
<text x="65.7" y="108.1">AC10</text>
<text x="65.7" y="110">AD11</text>
<text x="65.7" y="111.9">AC11</text>
<text x="65.7" y="113.9">AD12</text>
<text x="155.8" y="108.1">AD18</text>
<text x="155.8" y="113.9">AA15</text>
<text x="155.8" y="110">AC17</text>
<text x="155.8" y="111.9">AB16</text>
<text x="235.5" y="125.1">NC</text>
<text x="243.3" y="125.1">NC</text>
<text x="251" y="125.1">NC</text>
<text x="258.7" y="125.1">NC</text>
<text x="214.3" y="194.6">Title</text>
<text x="214.3" y="200.4">Size</text>
<text x="214.3" y="202.3">Custom</text>
<text x="222" y="200.4">Document Number</text>
<text x="224" y="202.3">A</text>
<text x="278" y="200.4">Rev</text>
<text x="279.9" y="202.3">A</text>
<text x="214.3" y="206.2">Date:</text>
<text x="224.3" y="206.2">Thursday, September 08, 2011</text>
<text x="252.9" y="206.2">Sheet</text>
<text x="262.6" y="206.2">7</text>
<text x="268.4" y="206.2">of</text>
<text x="274.1" y="206.2">10</text>
</g>
<g font-size="1.7" fill="#004080">
<text x="72.4" y="27.8">CAM_D0/GPIO_99</text>
<text x="72.4" y="29.7">CAM_D1/GPIO_100</text>
<text x="126.8" y="29.7">SPI1_SIMO/MMC2_D5/GPIO_172</text>
<text x="127.9" y="27.8">SPI1_CLK/MMC2_D4/GPIO_171</text>
<text x="72.4" y="31.7">CAM_D2/GPIO_101</text>
<text x="72.4" y="33.6">CAM_D3/GPIO_102</text>
<text x="72.4" y="35.5">CAM_D4/GPIO_103</text>
<text x="114" y="35.5">SPI1_CS3/USB2_TLL_D2/USB2_D2/MM2_TXDAT</text>
<text x="126.8" y="31.7">SPI1_SOMI/MMC2_D6/GPIO_173</text>
<text x="127.9" y="33.6">SPI1_CS0/MMC2_D7/GPIO_174</text>
<text x="72.4" y="37.5">CAM_D5/GPIO_104</text>
<text x="72.4" y="39.4">CAM_D6/GPIO_105</text>
<text x="72.4" y="41.3">CAM_D7/GPIO_106</text>
<text x="116.2" y="39.4">SPI2_CLK/USB2_TLL_D7/USB2_D7/GPIO_178</text>
<text x="118.8" y="41.3">SPI2_SIMO/GPT9/USB2_TLL_D4/USB2_D4</text>
<text x="72.4" y="43.2">CAM_D8/GPIO_107</text>
<text x="72.4" y="45.2">CAM_D9/GPIO_108</text>
<text x="72.4" y="47.1">CAM_D10/GPIO_109</text>
<text x="117.9" y="43.2">SPI2_SOMI/GPT10/USB2_TLL_D5/USB2_D5</text>
<text x="118.9" y="45.2">SPI2_CS0/GPT11/USB2_TLL_D6/USB2_D6</text>
<text x="119.9" y="47.1">SPI2_CS1/GPT8/USB2_TLL_D3/USB2_D3</text>
<text x="72.4" y="49">CAM_D11/GPIO_110</text>
<text x="72.4" y="52.9">CAM_HS/GPIO_94</text>
<text x="112.9" y="52.9">HDQ_SIO/SYS_ALTCLK/IIC2_SCCBE/IIC3_SCCBE</text>
<text x="72.4" y="54.8">CAM_VS/GPIO_95</text>
<text x="72.4" y="58.7">CAM_XCLKA/GPIO_96</text>
<text x="72.4" y="60.6">CAM_XCLKB/GPIO_111</text>
<text x="72.4" y="62.5">CAM_PCLK/GPIO_97</text>
<text x="143" y="64.5">SYS_XTALIN</text>
<text x="145.9" y="60.6">SYS_32K</text>
<text x="72.4" y="66.4">CAM_FLD/CAM_GLOBAL_RESET/GPIO_98</text>
<text x="72.4" y="68.3">CAM_WEN/CAM_SHUTTER/GPIO_167</text>
<text x="72.4" y="70.3">CAM_STROBE/GPIO_126</text>
<text x="135.1" y="70.3">SYS_CLKREQ/GPIO_1</text>
<text x="141.1" y="66.4">SYS_XTALOUT</text>
<text x="72.4" y="78">ETK_D0/SPI3_SIMO/USB1_D0/MM1_RXRCV/GPIO_14</text>
<text x="137.5" y="78">SYS_NRESPWRON</text>
<text x="137.9" y="74.1">SYS_NIRQ/GPIO_0</text>
<text x="72.4" y="79.9">ETK_D1/SPI3_SOMI/USB1_D1/MM1_TXSE0/GPIO_15</text>
<text x="72.4" y="81.9">ETK_D2/SPI3_CS0/USB1_D2/MM1_TXDAT/GPIO_16</text>
<text x="72.4" y="83.8">ETK_D7/SPI3_CS1/USB1_D3/MM1_TXEN_N/GPIO_21</text>
<text x="130.9" y="81.9">SYS_NRESWARM/GPIO_30</text>
<text x="72.4" y="85.7">ETK_D4/USB1_D4/GPIO_18</text>
<text x="72.4" y="87.7">ETK_D5/USB1_D5/GPIO_19</text>
<text x="72.4" y="89.6">ETK_D6/USB1_D6/GPIO_20</text>
<text x="132.6" y="85.7">SYS_OFF_MODE/GPIO_9</text>
<text x="133.3" y="89.6">SYS_CLKOUT1/GPIO_10</text>
<text x="72.4" y="91.5">ETK_D3/SPI3_CLK/USB1_D7/GPIO_17</text>
<text x="72.4" y="95.4">ETK_CLK/USB1_STP/MM1_RXDP/GPIO_12</text>
<text x="132.3" y="91.5">SYS_CLKOUT2/GPIO_186</text>
<text x="150" y="95.4">NC1</text>
<text x="72.4" y="97.3">ETK_CTL/USB1_CLK/GPIO_13</text>
<text x="72.4" y="99.2">ETK_D8/SYS_DRM_MSECURE/USB1_DIR/GPIO_22</text>
<text x="72.4" y="101.2">ETK_D9/SYS_SECURE_IND/USB1_NXT/MM1_RXDM</text>
<text x="150" y="97.3">NC2</text>
<text x="72.4" y="105">ETK_D10/UART1_RX/USB2_STP/MMC2_RXDP</text>
<text x="72.4" y="107">ETK_D11/USB2_STP/MM2_RXDP/GPIO_25</text>
<text x="136.4" y="103.1">SYS_BOOT0/GPIO_2</text>
<text x="136.4" y="105">SYS_BOOT1/GPIO_3</text>
<text x="136.4" y="107">SYS_BOOT2/GPIO_4</text>
<text x="72.4" y="108.9">ETK_D12/USB2_DIR/GPIO_26</text>
<text x="72.4" y="110.8">ETK_D13/USB2_NXT/MMC2_RXDM/GPIO_27</text>
<text x="72.4" y="112.7">ETK_D14/USB2_D0/MM2_RXRCV/GPIO_28</text>
<text x="121.4" y="110.8">SYS_BOOT4/MMC2_DIR_DAT2/GPIO_6</text>
<text x="121.4" y="112.7">SYS_BOOT5/MMC2_DIR_DAT3/GPIO_7</text>
<text x="136.4" y="108.9">SYS_BOOT3/GPIO_5</text>
<text x="72.4" y="114.7">ETK_D15/USB2_D1/MM2_TXSE0/GPIO_29</text>
<text x="136.4" y="114.7">SYS_BOOT6/GPIO_8</text>
</g>
<g font-size="1.4">
<text x="19.6" y="1.5">1</text>
<text x="54.8" y="1.5">2</text>
<text x="90" y="1.5">3</text>
<text x="125.3" y="1.5">4</text>
<text x="160.5" y="1.5">5</text>
<text x="195.7" y="1.5">6</text>
<text x="230.9" y="1.5">7</text>
<text x="266.2" y="1.5">8</text>
<text x=".5" y="28.7">A</text>
<text x="284.3" y="28.7">A</text>
<text x=".5" y="79.9">B</text>
<text x="284.3" y="79.9">B</text>
<text x=".5" y="131">C</text>
<text x="284.3" y="131">C</text>
<text x=".5" y="182.2">D</text>
<text x="284.3" y="182.2">D</text>
<text x="19.6" y="208">1</text>
<text x="54.8" y="208">2</text>
<text x="90" y="208">3</text>
<text x="125.3" y="208">4</text>
<text x="160.5" y="208">5</text>
<text x="195.7" y="208">6</text>
<text x="230.9" y="208">7</text>
<text x="266.2" y="208">8</text>
</g>
</svg>
